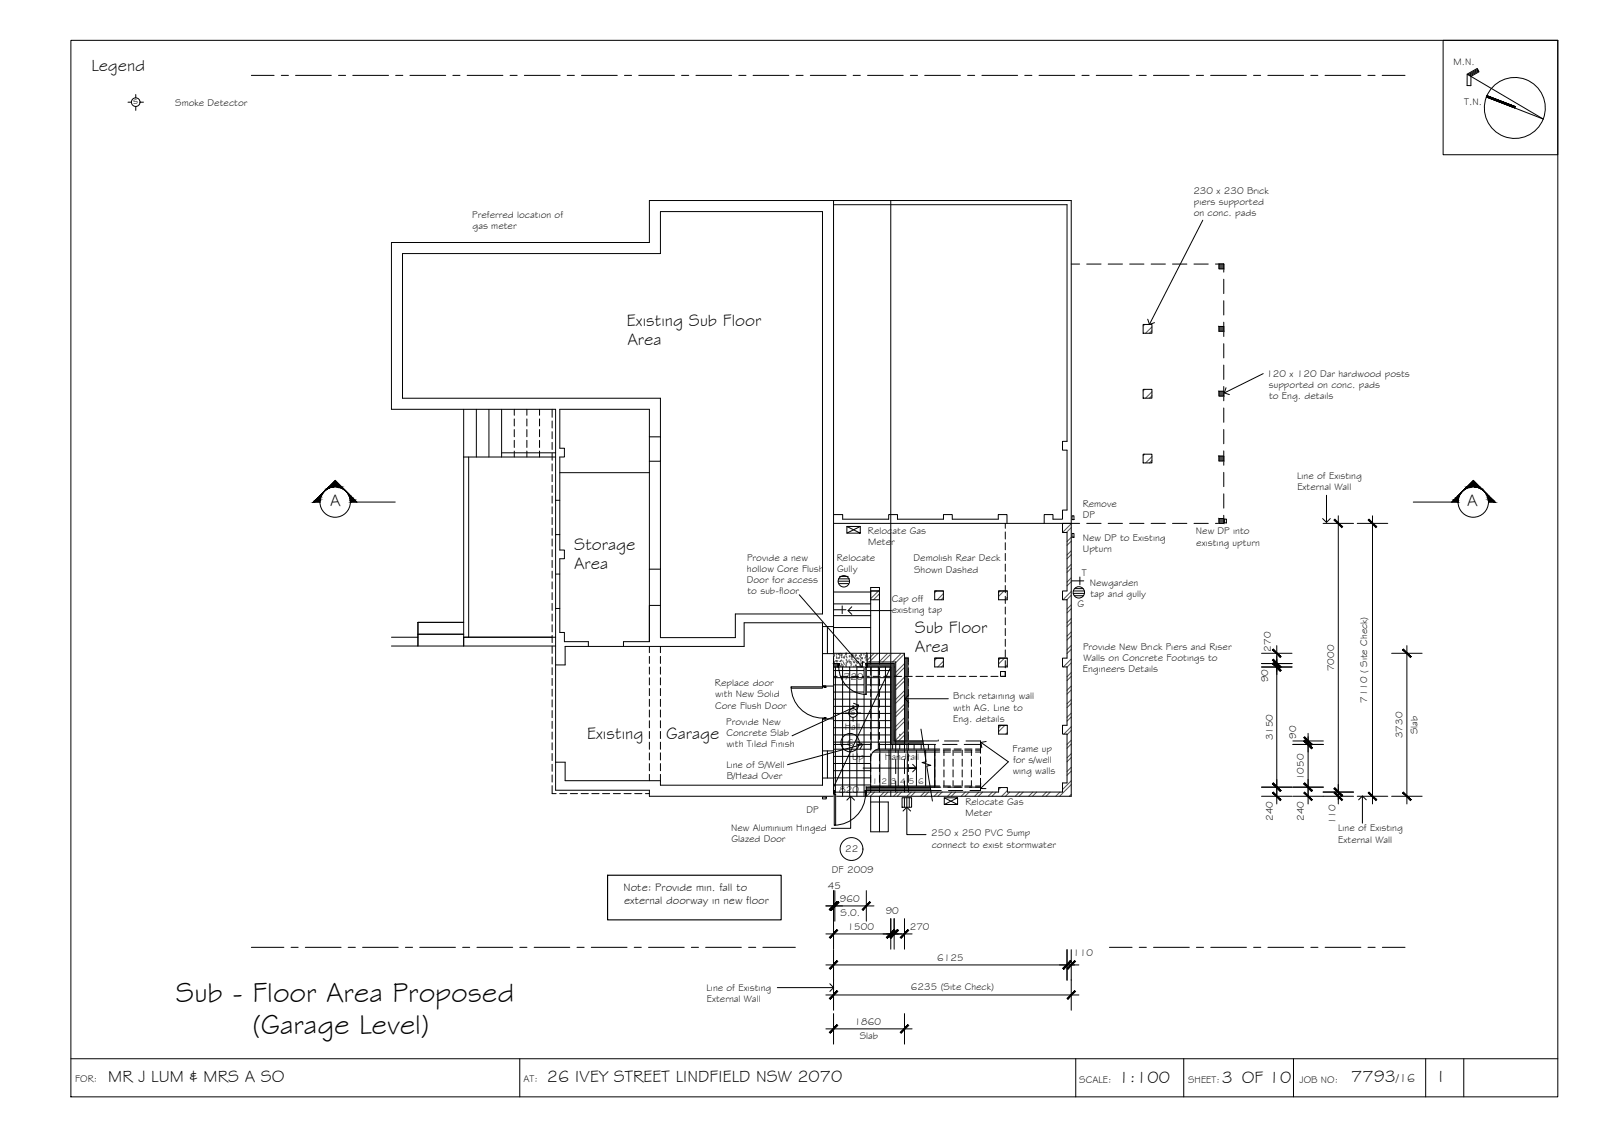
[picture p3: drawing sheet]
<svg xmlns="http://www.w3.org/2000/svg" width="420mm" height="297mm" viewBox="0 0 420 297" stroke-linecap="round" stroke-linejoin="round" font-family="sans-serif">
<!-- layer: HATCH -->
<g fill="#545454" stroke="#545454" stroke-width=".26">
<path d="M233.6 194.3v.9z"/>
<path d="M233.6 174l.9 .9v-.9zM233.6 174l.9 .9h-.9z"/>
<path d="M230.7 174l2.9 .9v-.9zM230.7 174l2.9 .9h-2.9z"/>
<path d="M228.4 174l2.3 .9v-.9zM228.4 174l2.3 .9h-2.3z"/>
<path d="M227.4 174l1 .9v-.9zM227.4 174l1 .9h-1z"/>
<path d="M218.6 174l1.2 .9v-.9zM218.6 174l1.2 .9h-1.2z"/>
<path d="M233.6 174.9l.9 2.4v-2.4zM233.6 174.9l.9 2.4h-.9z"/>
<path d="M233.6 177.3l.9 17v-17zM233.6 177.3l.9 17h-.9z"/>
<path d="M233.6 194.3l8.6 .9-.2-.9zM233.6 194.3l8.6 .9h-8.6z"/>
<path d="M230.7 206.4l13.4 .9-.1-.9zM230.7 206.4l13.4 .9h-13.4z"/>
<path d="M228.4 206.4l2.3 .9v-.9zM228.4 206.4l2.3 .9h-2.3z"/>
<path d="M227.2 206.4l1.2 .9v-.9zM227.2 206.4l1.2 .9h-1.2z"/>
<path d="M319.7 69.2l1.3 1.3v-1.3zM319.7 69.2l1.3 1.3h-1.3z"/>
<path d="M319.7 85.6l1.3 1.2v-1.2zM319.7 85.6l1.3 1.2h-1.3z"/>
<path d="M319.7 119.6l1.3 1.2v-1.2zM319.7 119.6l1.3 1.2h-1.3z"/>
<path d="M319.7 136l1.3 1.2v-1.2zM319.7 136l1.3 1.2h-1.3z"/>
<path d="M319.7 102.6l1.3 1.2v-1.2zM319.7 102.6l1.3 1.2h-1.3z"/>
</g>
<!-- layer: BORDER -->
<g fill="none" stroke="#000" stroke-width=".26">
<path d="M18.6 10.6h390v277h-390zM378.5 10.6h30.1v30h-30.1zM384.8 19.4l2.6-1.4 .5 .8-2.1 1.2v2.5l-1-.1v-3l20 11.8-15-5.8M387.5 18.2l-2.5 1.4M387.7 18.4l-2.4 1.3M387.8 18.6l-2.3 1.3M390 25.1l7.4 2.9M18.6 277.6h390M136.3 277.6v10M282.1 277.6v10M310.5 277.6v10M339.2 277.6v10"/>
<path d="M373.9 277.6v10M383.9 277.6v10"/>
<circle cx="397.3" cy="28.3" r="8"/>
</g>
<!-- layer: EXISTING -->
<g fill="none" stroke="#000" stroke-width=".26">
<path d="M218.6 53.7h61.3v62h-1.2v2.3h1.2v15.7h-1.2v2.4h-2.5v-1.2h-2.3v2.3M218.6 52.6v156.2h-48.3v-1.6h-24.6v-99.9h-43v-43.7h67.6v-11h110.7v84.6h-62.4M233.6 52.6v156.2M105.6 66.5h67.6v-11h42.5v105.5h-22.8v6.2h-19.7v-62.8h-67.6zM121.6 119.8h24.1M121.6 107.3v59.8M122.9 119.8v47.3M124.9 107.3v12.5M128.2 107.3v12.5M131.6 118.7h14.1M131.6 107.3v12.5M134.9 107.3v1.6"/>
<path d="M134.9 109.8v1.9M134.9 112.6v1.9M134.9 115.4v1.9M134.9 118.3v1.5M138.2 107.3v1.6M138.2 109.8v1.9M138.2 112.6v1.9M138.2 115.4v1.9M138.2 118.3v1.5M141.5 107.3v1.6M141.5 109.8v1.9M141.5 112.6v1.9"/>
<path d="M141.5 115.4v1.9M141.5 118.3v1.5M144.8 107.3v2.1M144.8 110.4v1.8M144.8 113.2v1.8M144.8 116v1.8M144.8 118.8v1.9M170.3 114.5h2.9M144.8 121.6v1.9M144.8 124.4v1.9M144.8 127.2v1.9M144.8 130v1.9"/>
<path d="M144.8 132.9v1.8M144.8 135.7v1.8M144.8 138.5v1.8M145.7 131.2h1.1M146.8 123.9h23.5M170.3 120.9h2.9M218.6 134.9h2.4v1.2h12.1v-1.2h2.3v1.2h12v-1.2h2.4v1.2h12v-1.2h2.3v2.3M263.7 137.2v1.3M263.7 139.5v1.8M144.8 141.3v1.9M144.8 144.1v1.9M144.8 146.9v1.9"/>
<path d="M144.8 149.7v1.9M144.8 152.5v1.9M144.8 155.4v1.8M144.8 158.2v1.8M145.7 159.5h1.1M145.7 150.5h1.1M145.7 140.2h1.1M170.3 149.2h2.9M173.2 158.7h-2.9v9.5M218.6 155.2h9.8M218.6 158.3h9.8M263.7 142.3v1.8"/>
<path d="M263.7 145.1v1.9M263.7 147.9v1.9M263.7 150.7v1.9M263.7 153.5v1.9M263.7 156.3v1.9M263.7 159.1v1.9M102.7 169.4h43M102.7 167.1h6.9M109.6 166.3h12M121.6 163.2h-12v6.2M144.8 167.1h-23.2v2.3v-2.3h24.1M144.8 161v1.8"/>
<path d="M144.8 163.8v1.9M144.8 166.6v1.9M144.8 169.4v1.9M144.8 172.2v1.9M144.8 175v1.9M144.8 177.9v1.8M145.7 174.3h2.5v-4.8h47v-6.2h20.5v16.6h2.9M170.3 168.2v-60.9h-23.5v10.2h1.2v2.3h-1.2v24.4h1.2v2.3h-1.2v19.3h1.2v2.4h6.3v1.3M170.3 169.5v1.6M170.3 172.1v1.8M170.3 174.9v1.9M170.3 177.7v1.9"/>
<path d="M170.3 168.2h-6.8v1.3M173.2 169.5v1.6M173.2 172.1v1.8M173.2 174.9v1.9M173.2 177.7v1.9M215.7 171.4h2.9M215.7 164.3h2.9M217 164.3v7.1M218.6 177.3h1M218.6 161.4h9.8M218.6 164.5h9.8M220.5 177.3h1.9"/>
<path d="M223.3 177.3h1.9M226.1 177.3h1.9M228.4 174.2v-20.2h2.3v20.2M228.4 175.1v1.9M228.4 177.9v1.9M228.9 177.3h1.9M230.7 175.1v1.9M230.7 177.9v1.9M231.8 177.3h1.8M234.6 177.3h1.9M237.4 177.3h1.9M240.2 177.3h1.9"/>
<path d="M243 177.3h1.9M245.8 177.3h1.9M248.6 177.3h1.9M251.4 177.3h1.9M254.3 177.3h1.8M257.1 177.3h1.9M259.9 177.3h1.9M262.4 176.1h1.3v1.2h-1.3zM262.7 177.3h1M263.7 162v1.8M263.7 164.8v1.8M263.7 167.6v1.9"/>
<path d="M263.7 170.4v1.9M263.7 173.2v1.9M263.7 176v1.3M144.8 180.7v1.8M144.8 183.5v1.8M144.8 186.3v1.9M144.8 189.1v1.9M144.8 191.9v1.9M144.8 194.7v1.9M144.8 197.5v1.9M145.7 199.8h2.5v4.9h25M170.3 180.5v1.9"/>
<path d="M170.3 183.3v1.9M170.3 186.1v1.9M170.3 188.9v1.9M170.3 191.8v1.8M170.3 194.6v1.8M170.3 197.4v1.9M173.2 180.5v1.9M173.2 183.3v1.9M173.2 186.1v1.9M173.2 188.9v1.9M173.2 191.8v1.8M173.2 194.6v1.8"/>
<path d="M173.2 197.4v1.9M215.7 196.9h2.9M217 196.9v7.1M218.6 188.5h-2.9v17.4h-42.5v-2.9M228.4 180.7v1.9M228.4 183.6v1.8M228.4 186.4v1.8M228.4 189.2v1.9M228.4 192v1.9M228.4 194.8v1.9M228.4 197.6v1.9M230.7 180.7v1.9"/>
<path d="M230.7 183.6v1.8M230.7 186.4v1.8M230.7 189.2v1.9M230.7 192v1.9M230.7 194.8v1.9M230.7 197.6v1.9M144.8 200.4v1.8M144.8 203.2v1.8M144.8 206v2.1h1M146.8 208.1h1.9M149.6 208.1h1.9M152.4 208.1h1.9"/>
<path d="M155.2 208.1h1.9M158 208.1h1.9M160.9 208.1h1.8M163.7 208.1h1.8M166.5 208.1h1.8M169.3 208.1h1M170.3 200.2v1.9M170.3 203v1.7M173.2 200.2v1.9M215.7 204h2.9M228.4 208.8v9.3h4.6v-7.8h-4.6M228.4 200.4v1.9"/>
<path d="M228.4 203.2v1.9M228.4 206.1v1.6M230.7 200.4v1.9M230.7 203.2v1.9M230.7 206.1v1.6M230.7 208.8v9.3"/>
</g>
<!-- layer: TILES -->
<g fill="none" stroke="#000" stroke-width=".26">
<path d="M218.6 175.8h15M218.6 177.7h15M218.6 179.5h15M219.1 174.9v33.9M221 174.9v33.9M222.8 174.9v33.9M224.7 174.9v33.9M226.6 174.9v33.9M228.5 174.9v21.5M230.4 174.9v21.5M232.2 174.9v21.5M218.6 181.4h15"/>
<path d="M218.6 183.3h15M218.6 185.2h15M218.6 187h15M218.6 188.9h15M218.6 190.8h15M218.6 192.7h15M218.6 194.6h15M218.6 196.4h9.8M218.6 198.3h9.8M234.1 195.2v1.2M236 195.2v1.2M237.9 195.2v1.2"/>
<path d="M239.7 195.2v1.2M241.6 195.2v1.2M243.5 195.2v1.2M218.6 200.2h9.8M218.6 202h9.8M218.6 203.9h9.8M218.6 205.8h9.8M218.6 207.7h8.6"/>
</g>
<!-- layer: HATCH -->
<g fill="none" stroke="#545454" stroke-width=".26">
<path d="M300.2 85.1l-.4 .4M302.1 85.7l-1.6 1.7M302.1 86.7l-.6 .7M300.2 119.1l-.4 .4M300.2 102.1l-.4 .4M302.1 119.7l-1.6 1.7M302.1 102.7l-1.6 1.7M302.1 103.7l-.6 .7M281 137.3l-2.3 2.3M281 138.3l-1.3 1.3M302.1 120.7l-.6 .7M230.4 154.9l-2 2.1"/>
<path d="M230.7 155.7l-1.6 1.5M245.6 154.9l-.5 .5M247.4 155.6l-1.6 1.6M247.4 156.6l-.6 .6M262.3 154.9l-.4 .5M263.3 154.9l-1.4 1.5M264.2 156.6l-.6 .6M281 140.9l-1.1 1.1M281 144.4l-1.1 1.1M281 148l-1.1 1.1M281 151.5l-1.1 1.1M281 155.1l-2.2 2.1"/>
<path d="M281 158.6l-1.1 1.1M281 141.9l-1.1 1.1M281 145.4l-1.1 1.1M281 149l-1.1 1.1M281 152.5l-1.1 1.1M281 156.1l-1.2 1.1M281 159.6l-1.1 1.1M218.6 171.9h.1M218.6 173.2v.1M218.9 173.7h.1M218.9 172.1h.1M218.9 171.8h.1"/>
<path d="M219.4 173.5h.1M219.4 173.2l-.2 .1 .1-.1M219.4 172.6h.1M219.4 172.4h.1M219.4 171.8h.1M219.5 173.6h.1M219.5 172.7h.1M219.7 173.4h.1M219.8 171.4l.2-.1zM219.9 172.6h.1M220.1 171.4l-.2 .1zM220.2 172.6h.1"/>
<path d="M220.2 171.7h.1M220.2 172.1h.1M220.4 171.5h.1M220.4 174.7h.1M220.4 173.3l.1 .1h-.2zM220.5 173.5h.1M220.6 171.8l.2-.2v.3zM220.6 174.8h.1M220.6 174.1h.1M220.7 173.3h.1M220.7 172.4h.1M220.7 174.3l.2-.1z"/>
<path d="M220.7 171.6h.1M220.8 172.5h.1M220.8 171.6h.1M220.9 174.7l.2-.2v.3zM221.1 173.5h.1M221.1 172.5h.1M221.3 173.9h.1M221.3 172.4h.2zM221.4 172.4h.1M221.4 174.3h.1M221.6 172.2h.1M221.8 171.5h.1"/>
<path d="M221.9 174.8h.1M221.9 174.5h.1M221.9 171.5l-.1 .2zM221.9 173.9h.1M221.9 173.1h.1M222 172.2h.1M222 171.4h.1M222 174.2h.1M222.1 173.3h.1M222.1 172.5h.1M222.2 173.4l-.1 .2zM222.4 173.5h.1"/>
<path d="M222.7 173.2h.1M222.7 172.2h.1M222.7 173.7h.1M222.8 173.5l.2-.1zM222.8 172.1h.1M222.9 172.2h.1M223 174h.1M223.2 174.6h.1M223.2 173.8h.1M223.3 172.9h.1M223.3 172.2l.2 .1v-.2l-.2 .1M223.3 172.1h.1"/>
<path d="M223.4 174.2h.1M223.4 172.2h.1M223.4 171.6l.2-.1zM223.5 172.6h.1M223.7 173.1h.1M223.7 171.7l-.1 .1zM223.8 173.6h.1M224 174.8h.1M224.1 173.6v.2l-.1-.1zM224.2 173.4h.1M224.3 172.3h.1M224.3 172h.1"/>
<path d="M224.3 171.9h.1M224.3 174.5l.2-.1zM224.5 174.4h.1M224.5 173.6h.1M224.6 172.7h.1M224.6 174.7h.1M224.6 171.9h.1M224.6 173.8h.1M224.8 172.6h.1M224.8 174h.1M224.9 172.6h.2zM225.2 173.6h.1"/>
<path d="M225.2 173.8h.1M225.3 172.8h.1M225.5 174.6h.1M225.5 171.8l-.1 .2zM225.6 172.4h.1M225.7 173.2h.1M225.8 174.3h.1M225.8 174.9h.1M225.8 173.4h.1M225.8 171.6h.1M225.9 172.6h.1M225.9 171.7h.1"/>
<path d="M225.9 173.8l-.1 .1zM225.9 172.8h.1M225.9 171.8h.1M226 172.7l.2-.2v.2zM226.2 172.7h.1M226.2 173.6h.1M226.3 173.7h.1M226.5 173.7l.1-.1zM226.5 173.7h.1M226.6 171.7h.1M226.9 172.6h.1M227 172.4h.1"/>
<path d="M227.1 171.8h.2zM227.1 174.1h.1M227.1 173.2h.1M227.1 174.4h.1M227.2 172.4h.1M227.2 172.9h.1M227.2 171.5h.1M227.3 174.6h.1M227.3 171.4h.1M227.4 172l-.2 .1zM229.2 171.4l-1.8 1.7M230.2 171.4l-2.2 2.2"/>
<path d="M232.7 171.4l-2.2 2.2M233.7 171.4l-2.2 2.2M236.2 171.4l-2.1 2.2M237.2 171.4l-2.3 2.3M237.2 176.5h.1M237.2 176.3h.1M237.2 177.9h.1M237.2 178.9h.1M237.2 179.4h.1M237.2 175.7h.1M237.2 174l-2.3 2.3M237.2 177.5l-2.3 2.3"/>
<path d="M237.2 175l-2.3 2.3M237.2 178.5l-2.3 2.3M237.2 176.9h.1M237.2 177.3h.1M237.2 179.5h.1M237.2 174.5h.1M237.2 175h.1M237.3 177.7h.1M237.3 173.7h.1M237.3 176.6h.1M237.3 178h.1M237.3 178.1h.1"/>
<path d="M237.3 178.5h.1M237.3 175.3h.1M237.3 174.3h.1M237.3 177.2h.1M237.3 178.9h.1M237.3 179.3h.1M237.3 176.8h.1M237.3 178.4h.1M237.3 178.6h.1M237.3 179.6h.1M237.3 180h.1M237.3 173.8h.1"/>
<path d="M237.3 173.1h.1M237.3 175.8h.1M237.3 173.6h.1M237.3 176.5h.1M237.3 179.5h.1M237.4 173.7h.1M237.4 174.7h.1M237.4 176.3h.1M237.4 177.8h.1M237.4 172.8h.1M237.4 173.2h.1M237.4 175.2h.1"/>
<path d="M237.4 177.9h.1M237.4 173h.1M237.4 179.9h.1M237.4 178.8h.1M237.4 173.6h.1M237.4 173.9h.1M237.4 176.8h.1M237.4 178.4h.1M237.4 179.4h.1M237.4 175h.1M237.4 172.9h.1M237.4 175.9h.1"/>
<path d="M237.4 174.3h.1M237.4 172.6h.1M237.4 180h.1M237.4 177.1h.1M237.5 174.7h.1M237.5 175.1h.1M237.5 174.2h.1M237.5 179.1h.1M237.5 175.2h.1M237.5 178.1h.1M237.5 175.5h.1M237.5 175.9h.1"/>
<path d="M237.5 175.8h.1M237.5 177.3h.1M237.5 176.3h.1M237.5 178.9h.1M237.5 174.3h.1M237.5 177.4h.1M237.5 176.7h.1M237.5 177.1h.1M237.5 174.5h.1M237.5 177.5h.1M237.5 177.9h.1M237.5 172.6h.1"/>
<path d="M237.5 173.6h.1M237.5 179.7h.1M237.6 178.3h.1M237.6 174.2h.1M237.6 175.2h.1M237.6 176.8h.1M237.6 173.5h.1M237.6 173.8h.1M237.6 176.7h.1M237.6 178.6h.1M237.6 179h.1M237.6 175.7h.1"/>
<path d="M237.6 177.3h.1M237.6 178.4h.1M237.6 175.5h.1M237.6 179.7h.1M237.6 179.4h.1M237.6 178.9h.1M237.6 180h.1M237.6 177.6h.1M237.6 176h.1M237.6 179.8h.1M237.6 173.1h.1M237.6 172.7h.1"/>
<path d="M237.6 179.6h.1M237.6 172.6h.1M237.6 174.7h.1M237.6 174.8h.1M237.7 173h.1M237.7 173.3h.1M237.7 176.2h.1M237.7 177.8h.1M237.7 176.8h.1M237.7 175.4h.1M237.7 173.8h.1M237.7 174.1h.1"/>
<path d="M237.7 179.4h.1M237.7 178.3h.1M237.7 174.5h.1M237.7 174h.1M237.7 178.9h.1M237.7 174.7h.1M237.7 177.6h.1M237.7 174.9h.1M237.7 175.3h.1M237.7 173.1h.1M237.7 174.2h.1M237.8 175.7h.1"/>
<path d="M237.8 176.1h.1M237.8 174.7h.1M237.8 177.3h.1M237.8 176.9h.1M237.8 179.9h.1M237.8 176.5h.1M237.8 176.2h.1M237.8 177.8h.1M237.8 178.9h.1M237.8 178.1h.1M237.8 174h.1M237.8 179.4h.1"/>
<path d="M237.8 173.2h.1M237.8 177h.1M237.8 177.7h.1M237.8 178h.1M237.8 173.6h.1M237.8 175.3h.1M237.8 173.3h.1M237.8 179.2h.1M237.8 178.4h.1M237.8 175.2h.1M237.8 176.8h.1M237.9 178.8h.1"/>
<path d="M237.9 179.2h.1M237.9 178.3h.1M237.9 179.4h.1M237.9 173.3h.1M237.9 175.5h.1M237.9 178.5h.1M237.9 179.6h.1M237.9 179.9h.1M237.9 174.5h.1M237.9 172.6h.1M237.9 172.8h.1M237.9 173.1h.1"/>
<path d="M237.9 176.6h.1M237.9 175.6h.1M237.9 173.2h.1M237.9 173.6h.1M237.9 174.6h.1M237.9 176.2h.1M237.9 178.6h.1M237.9 174.9h.1M237.9 174h.1M237.9 175.2h.1M237.9 176.7h.1M237.9 177.8h.1"/>
<path d="M238 174.3h.1M238 174.7h.1M238 178.3h.1M238 179.4h.1M238 173.8h.1M238 177.1h.1M238 175.1h.1M238 175.5h.1M238 179.9h.1M238 175.8h.1M238 174.2h.1M238 175.9h.1"/>
<path d="M238 174.1h.1M238 177.8h.1M238 176.3h.1M238 176.7h.1M238 175.7h.1M238 177.3h.1M238 173h.1M238 173.5h.1M238 176.4h.1M238 177.5h.1M238 178.8h.1M238 175h.1"/>
<path d="M238.1 177.9h.1M238.1 176.5h.1M238.1 178.3h.1M238.1 178.7h.1M238.1 173.6h.1M238.1 175.1h.1M238.1 179.1h.1M238.1 172.8h.1M238.1 175.7h.1M238.1 179h.1M238.1 179.4h.1M238.1 174.1h.1"/>
<path d="M238.1 176.7h.1M238.1 179.8h.1M238.1 177.2h.1M238.1 174.3h.1M238.1 175h.1M238.1 178h.1M238.2 178.8h.1M238.2 176.3h.1M238.2 172.6h.1M238.2 173h.1M238.2 178.3h.1M238.2 177.3h.1"/>
<path d="M238.2 173.3h.1M238.2 174.6h.1M238.2 176.2h.1M238.2 173.5h.1M238.2 174.4h.1M238.2 175.5h.1M245.7 172.5l-.6 .6M247.4 174.4l-.5 .5M247.4 173.4l-1.5 1.5M262.4 172.5l-.5 .6M263.4 172.5l-1.5 1.6M264.2 174.3l-.5 .6"/>
<path d="M281 162.2l-1.1 1.1M281 165.7l-1.1 1.1M281 169.2l-1.1 1.1M281 172.8l-2.1 2.1M281 176.3l-1.1 1.1M281 179.9l-1.1 1.1M281 163.1l-1.1 1.1M281 166.7l-1.1 1.1M281 170.2l-1.1 1.1M281 173.8l-1.1 1.1M281 177.3l-1.1 1.1M237.2 184.1h.1"/>
<path d="M237.2 192.2h.1M237.2 192.6h.1M237.2 187.4h.1M237.2 188.9h.1M237.2 186.2h.1M237.2 183.8h.1M237.2 186.8h.1M237.2 181.1l-2.3 2.3M237.2 184.6l-2.3 2.3M237.2 188.2l-2.3 2.3M237.2 191.7l-2.3 2.3M237.2 182.1l-2.3 2.3"/>
<path d="M237.2 185.6l-2.3 2.3M237.2 189.2l-2.3 2.3M237.2 192.7l-1.5 1.6M237.2 184.5h.1M237.2 184.9h.1M237.2 192.9h.1M237.2 180.5h.1M237.2 182.1h.1M237.2 190.5h.1M237.2 188.3h.1M237.2 193.1h.1M237.2 180.9h.1"/>
<path d="M237.2 189.7h.1M237.3 185.3h.1M237.3 185.7h.1M237.3 193.4h.1M237.3 193.7h.1M237.3 181.1h.1M237.3 183.7h.1M237.3 192.1h.1M237.3 181.4h.1M237.3 183.8h.1M237.3 189h.1M237.3 192h.1"/>
<path d="M237.3 186.1h.1M237.3 194.1h.1M237.3 182.6h.1M237.3 184.2h.1M237.3 185.2h.1M237.3 183.4h.1M237.3 190.3h.1M237.3 180.2h.1M237.3 183.1h.1M237.3 186.5h.1M237.3 186.9h.1M237.3 185.8h.1"/>
<path d="M237.3 186.8h.1M237.3 188.4h.1M237.3 185.5h.1M237.3 192.3h.1M237.3 188.3h.1M237.3 191.3h.1M237.3 194.2h.1M237.3 187.3h.1M237.3 187.7h.1M237.3 188.9h.1M237.3 190h.1M237.3 180.6h.1"/>
<path d="M237.3 187.5h.1M237.3 182.4h.1M237.3 185.4h.1M237.3 180.4h.1M237.3 188.1h.1M237.3 181.6h.1M237.3 190.5h.1M237.3 191.6h.1M237.3 193.1h.1M237.3 182.7h.1M237.3 189.5h.1M237.3 194.3h.1"/>
<path d="M237.4 180.8h.1M237.4 181.2h.1M237.4 188.4h.1M237.4 188.8h.1M237.4 184.7h.1M237.4 192.1h.1M237.4 191.6h.1M237.4 182.5h.1M237.4 190.6h.1M237.4 193.5h.1M237.4 181.6h.1M237.4 189.2h.1"/>
<path d="M237.4 186.3h.1M237.4 193.6h.1M237.4 186.7h.1M237.4 181.8h.1M237.4 182h.1M237.4 182.4h.1M237.4 189.6h.1M237.4 190h.1M237.4 187.9h.1M237.4 189.4h.1M237.4 181.9h.1M237.4 189.9h.1"/>
<path d="M237.4 192.8h.1M237.4 182.8h.1M237.4 183.2h.1M237.4 190.4h.1M237.4 190.8h.1M237.4 181h.1M237.4 182.6h.1M237.4 191h.1M237.4 184h.1M237.4 187h.1M237.5 183.6h.1M237.5 191.2h.1"/>
<path d="M237.5 181.5h.1M237.5 183.1h.1M237.5 184.2h.1M237.5 192.6h.1M237.5 194.2h.1M237.5 192.8h.1M237.5 187h.1M237.5 192.9h.1M237.5 184h.1M237.5 184.3h.1M237.5 191.6h.1M237.5 192h.1"/>
<path d="M237.5 185.8h.1M237.5 187.3h.1M237.5 181.1h.1M237.5 186h.1M237.5 183.3h.1M237.5 189.2h.1M237.5 192.2h.1M237.5 184.7h.1M237.5 185.1h.1M237.5 192.4h.1M237.5 186.3h.1M237.5 188.9h.1"/>
<path d="M237.5 188h.1M237.5 180.4h.1M237.5 185.5h.1M237.5 193.1h.1M237.5 180.5h.1M237.5 187.8h.1M237.5 189.4h.1M237.5 190.5h.1M237.5 183.2h.1M237.5 190h.1M237.5 191.5h.1M237.5 185.9h.1"/>
<path d="M237.5 193.5h.1M237.5 193.9h.1M237.5 182.1h.1M237.5 191h.1M237.5 192.1h.1M237.5 193.6h.1M237.5 182.6h.1M237.5 185.6h.1M237.5 188.5h.1M237.6 186.7h.1M237.6 187.1h.1M237.6 185.2h.1"/>
<path d="M237.6 192.6h.1M237.6 194.2h.1M237.6 180.4h.1M237.6 187.3h.1M237.6 185.6h.1M237.6 191.5h.1M237.6 193.7h.1M237.6 187.5h.1M237.6 186.8h.1M237.6 188.4h.1M237.6 182.4h.1M237.6 189.3h.1"/>
<path d="M237.6 181.9h.1M237.6 184.9h.1M237.6 187.8h.1M237.6 190.8h.1M237.6 187.9h.1M237.6 188.2h.1M237.6 181.5h.1M237.6 189.9h.1M237.6 184.5h.1M237.6 191.3h.1M237.6 193.8h.1M237.6 180.2h.1"/>
<path d="M237.6 188.7h.1M237.6 189h.1M237.6 180.5h.1M237.6 183.1h.1M237.6 186.5h.1M237.6 193.4h.1M237.6 182h.1M237.6 190.1h.1M237.6 193h.1M237.6 180.6h.1M237.6 181h.1M237.6 189.4h.1"/>
<path d="M237.6 183.6h.1M237.6 184.7h.1M237.6 193.1h.1M237.6 181.6h.1M237.6 188.5h.1M237.6 181.2h.1M237.6 184.2h.1M237.7 181.4h.1M237.7 189.8h.1M237.7 190.2h.1M237.7 185.2h.1M237.7 186.3h.1"/>
<path d="M237.7 187.8h.1M237.7 183.7h.1M237.7 184.2h.1M237.7 190.1h.1M237.7 192.3h.1M237.7 181.8h.1M237.7 182.2h.1M237.7 190.6h.1M237.7 191h.1M237.7 186.8h.1M237.7 188.4h.1M237.7 189.4h.1"/>
<path d="M237.7 185.7h.1M237.7 183.5h.1M237.7 186.5h.1M237.7 182.6h.1M237.7 183h.1M237.7 191.4h.1M237.7 181h.1M237.7 189.9h.1M237.7 192.5h.1M237.7 180.6h.1M237.7 192.4h.1M237.7 183.3h.1"/>
<path d="M237.7 191.8h.1M237.7 192.2h.1M237.7 191.5h.1M237.7 194.1h.1M237.7 180.9h.1M237.7 188.7h.1M237.7 191.7h.1M237.8 183.7h.1M237.8 184.1h.1M237.8 192.6h.1M237.8 185.7h.1M237.8 193.1h.1"/>
<path d="M237.8 182.9h.1M237.8 189.8h.1M237.8 182.8h.1M237.8 185.8h.1M237.8 184.5h.1M237.8 184.9h.1M237.8 192.9h.1M237.8 193.4h.1M237.8 187.3h.1M237.8 188.9h.1M237.8 185h.1M237.8 191.8h.1"/>
<path d="M237.8 191h.1M237.8 193.9h.1M237.8 185.3h.1M237.8 193.7h.1M237.8 194.1h.1M237.8 180.4h.1M237.8 182h.1M237.8 190.5h.1M237.8 180.1h.1M237.8 187h.1M237.8 185.1h.1M237.8 188h.1"/>
<path d="M237.8 186.1h.1M237.8 181h.1M237.8 182.6h.1M237.8 183.6h.1M237.8 192h.1M237.8 193.6h.1M237.8 182.2h.1M237.8 189h.1M237.8 186.5h.1M237.8 186.9h.1M237.8 185.2h.1M237.8 186.7h.1"/>
<path d="M237.8 184.2h.1M237.8 191.1h.1M237.8 190.3h.1M237.8 193.2h.1M237.9 187.3h.1M237.9 185.7h.1M237.9 188.3h.1M237.9 186.2h.1M237.9 193.1h.1M237.9 181.4h.1M237.9 184.4h.1M237.9 193.3h.1"/>
<path d="M237.9 180h.1M237.9 187.7h.1M237.9 188h.1M237.9 189.9h.1M237.9 187.4h.1M237.9 189.6h.1M237.9 192.5h.1M237.9 180.4h.1M237.9 188.4h.1M237.9 188.8h.1M237.9 181.5h.1M237.9 183.1h.1"/>
<path d="M237.9 190.4h.1M237.9 191.5h.1M237.9 190.3h.1M237.9 183.7h.1M237.9 186.6h.1M237.9 180.8h.1M237.9 181.2h.1M237.9 189.2h.1M237.9 184.6h.1M237.9 192h.1M237.9 193.6h.1M237.9 183.4h.1"/>
<path d="M237.9 181.6h.1M237.9 190h.1M237.9 187.8h.1M237.9 185.5h.1M237.9 192.3h.1M237.9 185.9h.1M237.9 188.9h.1M237.9 191.8h.1M238 182h.1M238 182.4h.1M238 190.4h.1M238 190.8h.1"/>
<path d="M238 180.9h.1M238 189.4h.1M238 180.6h.1M238 187.5h.1M238 180.1h.1M238 183h.1M238 182.7h.1M238 183.1h.1M238 191.2h.1M238 182.5h.1M238 190.9h.1M238 189.5h.1"/>
<path d="M238 186h.1M238 188.2h.1M238 183.5h.1M238 191.6h.1M238 192h.1M238 181.5h.1M238 184.1h.1M238 192.5h.1M238 194.1h.1M238 184.7h.1M238 182.3h.1M238 185.3h.1"/>
<path d="M238 183.9h.1M238 184.3h.1M238 192.4h.1M238 192.7h.1M238 184.6h.1M238 185.7h.1M238 187.3h.1M238 186.7h.1M238 193.6h.1M238 185.1h.1M238 193.1h.1M238 186.2h.1"/>
<path d="M238 187.8h.1M238 188.8h.1M238 181.9h.1M238 190.5h.1M238 193.4h.1M238.1 185.5h.1M238.1 193.5h.1M238.1 193.9h.1M238.1 180.4h.1M238.1 182h.1M238.1 189.3h.1M238.1 190.4h.1"/>
<path d="M238.1 192h.1M238.1 184h.1M238.1 190.8h.1M238.1 181.6h.1M238.1 185.9h.1M238.1 186.3h.1M238.1 183.6h.1M238.1 190.9h.1M238.1 192.5h.1M238.1 193.6h.1M238.1 186h.1M238.1 192.8h.1"/>
<path d="M238.1 184.6h.1M238.1 192.7h.1M238.1 186.7h.1M238.1 187.1h.1M238.1 185.1h.1M238.1 194.1h.1M238.1 181.1h.1M238.1 180.9h.1M238.1 183.9h.1M238.1 186.8h.1M238.1 189.8h.1M238.1 187.4h.1"/>
<path d="M238.1 188.3h.1M238.1 183.2h.1M238.1 188h.1M238.1 186.9h.1M238.2 180.2h.1M238.2 180.6h.1M238.2 187.8h.1M238.2 188.2h.1M238.2 181.5h.1M238.2 189.9h.1M238.2 190h.1M238.2 186.2h.1"/>
<path d="M238.2 189.1h.1M238.2 181h.1M238.2 181.4h.1M238.2 188.6h.1M238.2 189h.1M238.2 180.4h.1M238.2 182h.1M238.2 183h.1M238.2 191.4h.1M238.2 193h.1M238.2 185.2h.1M238.2 192.1h.1"/>
<path d="M238.2 181.8h.1M238.2 189.4h.1M238.2 183.6h.1M238.2 184.6h.1M238.2 187.3h.1M238.2 194.1h.1M238.2 183.2h.1M238.2 191.3h.1M238.2 182.2h.1M238.2 189.8h.1M238.2 185.1h.1M238.2 189.3h.1"/>
<path d="M238.2 185.5h.1M238.2 188.4h.1M262.6 190.2l-.7 .6M263.6 190.2l-1.7 1.6M264.2 192.1l-.4 .4M278.8 190.2l-.1 .1M281 183.4l-1.1 1.1M281 187l-1.1 1.1M281 190.5l-2 2M281 194.1l-1.1 1.1M281 197.6l-1.1 1.1M281 180.9l-1.1 1.1"/>
<path d="M281 184.4l-1.1 1.1M281 188l-1.1 1.1M281 191.5l-1.1 1.1M281 195.1l-1.1 1.1M281 198.6l-1.1 1.1M228.4 207.7l-1.1 1.1M229.3 207.7l-1.1 1.1M231.9 207.7l-1.1 1.1M232.9 207.7l-1.1 1.1M235.4 207.7l-1.1 1.1M236.4 207.7l-1.1 1.1M239 207.7l-1.1 1.1"/>
<path d="M240 207.7l-1.1 1.1M242.5 207.7l-1.1 1.1M243.5 207.7l-1.1 1.1M246.1 207.7l-1.1 1.1M247.1 207.6l-1.1 1.2M249.6 207.7l-1.1 1.1M250.6 207.7l-1.1 1.1M253.2 207.7l-1.1 1.1M254.2 207.7l-1.1 1.1M256.7 207.7l-1.1 1.1M257.7 207.7l-1.1 1.1M260.3 207.7l-1.1 1.1"/>
<path d="M261.3 207.7l-1.1 1.1M262.5 206.5l-.6 .5M264.2 207.3l-1.5 1.5M264.8 207.7l-1.1 1.1M267.4 207.7l-1.1 1.1M268.4 207.7l-1.1 1.1M270.9 207.7l-1.1 1.1M271.9 207.7l-1.1 1.1M274.5 207.7l-1.1 1.1M275.4 207.7l-1.1 1.1M278 207.7l-1.1 1.1M281 201.2l-1.1 1.1"/>
<path d="M281 204.7l-2.3 2.3M281 208.3l-.6 .5M281 202.2l-1.1 1.1M281 205.7l-3.1 3.1"/>
</g>
<!-- layer: SERVICES -->
<g fill="none" stroke="#000" stroke-width=".26">
<path d="M33.6 26.8h.9M35.6 24.8v.9M35.6 27.9v1M36.7 26.8h.9M222.1 138h3.5l-3.5 1.8M225.6 138v1.8h-3.5v-1.8l3.5 1.8M281.2 135.2h.5v1h-.5zM281.2 139.9h.5v1h-.5zM321.2 136.1h.5v1h-.5zM218.6 159.9h3.3M219.8 152.4h3M219.9 151.8h2.9"/>
<path d="M220.1 153h2.5M220.2 151.1h2.2M220.9 158.8v2.1M281 152.3h3.2M281.5 155.6h2.9M281.5 154.9h2.9M281.8 156.2h2.4M281.8 154.3h2.3M283.2 151.3v2M221.7 186.9h.9M223.7 184.9v.9M223.7 188.1v1"/>
<path d="M224.9 186.9h.8M215.7 209h1v.5h-1zM236.6 209.1h2.5v2.5h-2.5zM237.2 209.1v2.5M237.8 209.1v2.5M238.5 209.1v2.5M247.7 209.2h3.4l-3.4 1.7M251.1 209.2v1.7h-3.4v-1.7l3.4 1.7"/>
<circle cx="35.6" cy="26.8" r="1.13"/>
<circle cx="221.3" cy="152.4" r="1.49"/>
<circle cx="283" cy="155.3" r="1.49"/>
<circle cx="223.7" cy="186.9" r="1.13"/>
</g>
<!-- layer: NEWWORK -->
<g fill="none" stroke="#000" stroke-width=".26">
<path d="M281 69.2h2.2M285 69.2h3.8M290.6 69.2h3.8M296.3 69.2h3.7M301.9 69.2h3.8M307.5 69.2h3.8M313.1 69.2h3.8M318.8 69.2h2.2v2.1M319.7 69.2h1.3v1.3h-1.3zM321 73.2v3.8M321 78.8v3.8M299.8 85.1h2.3v2.3h-2.3z"/>
<path d="M321 84.5v3.7M321 90.1v3.7M321 95.7v3.8M321 85.6h-1.3v1.2h1.3M299.8 102.1h2.3v2.3h-2.3zM299.8 119.1h2.3v2.3h-2.3zM319.7 102.6h1.3v1.2h-1.3zM319.7 119.6h1.3v1.2h-1.3zM321 101.3v3.8M321 107v3.7M321 112.6v3.7M321 118.2v3.8"/>
<path d="M281 137.2v71.6h-62.4v-2.4M283.2 137.2h-4.5v2.4h1.2v15.3h-1.2v2.3h1.2v15.3h-1.2v2.4h1.2v15.3h-1.2v2.3h1.2v12.8h-1.2v2.4h-14.5v-1.2h-2.3v1.2h-34.7M285 137.2h3.8M290.6 137.2h3.8M296.3 137.2h3.7M301.9 137.2h3.8M307.5 137.2h3.8M313.1 137.2h3.8M319.7 136h1.3v1.2h-1.3zM321 135.1v2.1h-2.2M321 123.8v3.8M321 129.5v3.7"/>
<path d="M228.4 154.9h2.3v2.3h-2.3zM228.4 154.9h2.3M245.1 154.9h2.3v2.3h-2.3zM245.1 154.9h2.3M261.9 154.9h2.3v2.3h-2.3zM261.9 154.9h2.3M215.7 179.9h.9M218.6 172.6v2.3h15v20.3M218.6 171.3h18.6v25.9M218.6 174h1.2v.9M227.1 174h7.4v20.3h11.4M227.4 171.3v3.6v-.9"/>
<path d="M227.4 173.6h7.5v23.6M245.1 172.5h2.3v2.4h-2.3zM245.1 172.5h2.3M261.9 172.5h2.3v2.4h-2.3zM261.9 172.5h2.3M215.7 188.5h.9M218.6 195.2h4.3M224.8 195.2h3.7M230.4 195.2h15M234.9 199.1v3.7M236 192.8h.1M237.2 199.1v3.7"/>
<path d="M245.2 195.2v11.2M246.1 194.3h.1M247.3 195.2h3.7M247.7 194.3h3.8M253.4 194.3h3.8v.9h-4.3M261.9 190.2h2.3v2.3h-2.3zM261.9 190.2h2.3M227.2 207.3h19.7M234.9 204.7v3M237.2 204.7v3M246.7 206.4h-19.5v2.4M248.6 206.4h3.8"/>
<path d="M248.8 207.3h3.7M254.2 206.4h2.8M257.2 206.4v.9h-2.8"/>
</g>
<!-- layer: STAIRS -->
<g fill="none" stroke="#000" stroke-width=".26">
<path d="M228.4 198.8v7.6h18.1M229 197.2h17.5M229.6 196.7h16.9M230.8 196.4a2.4 2.4 0 0 0-2.4 2.4M230.8 196.4h15.7M230.8 196.7v9.4M233.2 196.7v9.4M235.6 196.7v9.4M238 196.7v9.4M240.4 196.7v9.4M242.8 196.7v9.4M245.2 196.7v9.4"/>
<path d="M247.4 196.4h1.9M247.4 196.7h1.9M247.4 197.2h1.9M247.6 196.7v1.4M247.6 199v1.9M250 196.7v1.4M250 199v1.9M250.2 196.4h1.9M250.2 196.7h1.9M250.2 197.2h1.9M252.4 196.7v1.4M252.4 199v1.9"/>
<path d="M253 196.4h1.9M253 196.7h1.9M253 197.2h1.9M254.8 196.7v1.4M254.8 199v1.9M255.8 196.4h1.4M255.8 196.7h1.4M255.8 197.2h1.4M257.2 195.2v2.3M257.2 198.4v1.9M226.4 201.4h14h-2M228.4 206.1h18.1"/>
<path d="M239.4 200.4l1 1-1 1M247.4 206.1h1.9M247.4 206.4h1.9M247.6 201.8v1.9M247.6 204.7v1.4M250 201.8v1.9M250 204.7v1.4M250.2 206.1h1.9M250.2 206.4h1.9M252.4 201.8v1.9M252.4 204.7v1.4M253 206.1h1.9"/>
<path d="M253 206.4h1.9M254.8 201.8v1.9M254.8 204.7v1.4M255.8 206.1h1.4M257.2 201.2v1.9M257.2 204v2.4h-1.4"/>
</g>
<!-- layer: MASK -->
<g fill="#fff" stroke="#fff" stroke-width=".26">
<path d="M226.9 174.9h.3l-.3 7.2zM227.2 174.9l-.3 7.2h.3z"/>
<path d="M207.5 180.4h8.2v-.3zM207.5 180.1h8.2l-8.2 .3z"/>
<path d="M218.8 208.1l.4 8.3v-8.3zM218.8 208.1l.4 8.3h-.4z"/>
</g>
<path d="M226.9 174.9h.3v7.2h-.3zM207.5 180.1h8.2v.3h-8.2zM218.8 208.1h.4v8.3h-.4z" fill="none" stroke="#fff" stroke-width=".26"/>
<!-- layer: DOORS -->
<path d="M215.7 179.9h.9v.3l-.9-.1zM219.8 174h.4l-.2 .9h-.2zM226.9 174.9h.3v7.2h-.3zM227.1 174h.3v.9h-.2zM207.5 180.1h8.2v.3h-8.2zM215.7 188.3l.9-.2v.4h-.9zM218.6 207.3h.4l-.2 .8h-.2zM218.8 208.1h.4v8.3h-.4zM226.9 207.3h.3v.8h-.2z" fill="none" stroke="#000" stroke-width=".26"/>
<!-- layer: 0.13 -->
<g fill="none" stroke="#000" stroke-width=".26">
<path d="M220 174.9a7.2 7.2 0 0 0 7.2 7.2M233.6 174.9l-15 31.5M237.2 172.6h1v1.6M238.2 175.1v1.9M238.2 177.9v1.9M207.5 180.1a8.2 8.2 0 0 0 8.2 8.1M238.2 180.7v1.9M238.2 183.6v1.8M238.2 186.4v1.8M238.2 189.2v1.9M238.2 192v1.9M238.2 194.8v1.9"/>
<path d="M238.2 197.6v1.9M241.5 191.1l1.4 8.6-1.1 .2 2.3 .8-1 .1 1.4 9.2M227 208.1a8.2 8.2 0 0 1-8.2 8.2M238.2 200.4v1.9M238.2 203.2v1.9M238.2 206.1v1.6"/>
</g>
<!-- layer: DIMENSION -->
<g fill="none" stroke="#000" stroke-width=".26">
<path d="M347 137.2h8M351 135.2v75.6M356 137.2h8M360 135.2v75.6M330.9 174.9h8M330.9 174h8M330.9 171.3h8M334.9 169.3v41.5M365 171.3h8M369 169.3v41.5M339.1 195.2h8M339.1 194.3h8"/>
<path d="M343.1 192.3v18.5M330.9 208.8h8M330.9 206.4h8M339.1 208.8h15.9M339.1 206.4h8M347 207.7h8M356 208.8h8M365 208.8h8M216.6 237.5h12.6M218.6 233.5v15.3M219 233.5v8M227.2 233.5v8"/>
<path d="M216.6 244.8h22.6M216.6 253h66.4M218.6 249v15.9M233.6 240.8v8M234.5 240.8v8M237.2 240.8v8M279.9 249v8M281 249v15.9M216.6 260.9h66.4M216.6 269.7h22.6M218.6 265.7v8M237.2 265.7v8"/>
</g>
<!-- layer: 0 -->
<g fill="#000" stroke="#000" stroke-width=".26">
<path d="M349.9 136.3l2 2 .2-.2zM349.9 136.3l.2-.2 2 2z"/>
<path d="M358.8 136.3l2.1 2 .2-.2zM358.8 136.3l.3-.2 2 2z"/>
<path d="M334 172.9l-.2 .2 2.2 1.8zM333.8 173.1l2.2 1.8-.2 .2z"/>
<path d="M334 172.9l-.2 .2 2.2 1.8zM333.8 173.1l2.2 1.8-.2 .2z"/>
<path d="M333.8 174l2 2 .2-.2zM334 173.8l2 2-2.2-1.8z"/>
<path d="M333.8 174l2 2 .2-.2zM334 173.8l2 2-2.2-1.8z"/>
<path d="M333.8 170.4l2 2 .2-.2zM334 170.2l2 2-2.2-1.8z"/>
<path d="M367.9 170.4l2 2 .2-.2zM367.9 170.4l.2-.2 2 2z"/>
<path d="M342.2 193.2l-.2 .2 2.2 1.8zM342 193.4l2.2 1.8-.2 .2z"/>
<path d="M342 194.3l2 2 .2-.2zM342 194.3l.2-.2 2 2z"/>
<path d="M342 194.3l2 2 .2-.2zM342 194.3l.2-.2 2 2z"/>
<path d="M334 205.3l-.2 .2 2.2 1.8zM333.8 205.5l2.2 1.8-.2 .2z"/>
<path d="M334 207.7l-.2 .2 2.2 1.8zM333.8 207.9l2.2 1.8-.2 .2z"/>
<path d="M333.8 205.5l2 2 .2-.2zM333.8 205.5l.2-.2 2 2z"/>
<path d="M342.2 207.7l-.2 .2 2.2 1.8zM342 207.9l2.2 1.8-.2 .2z"/>
<path d="M342.2 205.3l-.2 .2 2.2 1.8zM342 205.5l2.2 1.8-.2 .2z"/>
<path d="M342 205.5l2 2 .2-.2zM342 205.5l.2-.2 2 2z"/>
<path d="M350.1 206.6l-.2 .2 2.2 1.8zM349.9 206.8l2.2 1.8-.2 .2z"/>
<path d="M350.1 206.6l-.2 .2 2.2 1.8zM349.9 206.8l2.2 1.8-.2 .2z"/>
<path d="M349.9 207.9l2 2 .2-.2zM349.9 207.9l.2-.2 2 2z"/>
<path d="M359.1 207.7l-.3 .2 2.3 1.8zM358.8 207.9l2.3 1.8-.2 .2z"/>
<path d="M368.1 207.7l-.2 .2 2.2 1.8zM367.9 207.9l2.2 1.8-.2 .2z"/>
<path d="M219.5 236.4l-2 2 .2 .2zM219.5 236.4l.2 .2-2 2z"/>
<path d="M219.5 236.4l-1.8 2.2 2-2zM219.5 236.4l-1.8 2.2-.2-.2z"/>
<path d="M219.9 236.4l-1.8 2.2 2-2zM219.9 236.4l-1.8 2.2-.2-.2z"/>
<path d="M228.1 236.4l-2 2 .2 .2zM228.1 236.4l.2 .2-2 2z"/>
<path d="M219.5 259.7l-1.8 2.3 2-2.1zM219.5 259.7l-1.8 2.3-.2-.3z"/>
<path d="M219.5 243.7l-1.8 2.2 2-2zM219.5 243.7l-1.8 2.2-.2-.2z"/>
<path d="M219.5 251.9l-1.8 2.2 2-2zM219.5 251.9l-1.8 2.2-.2-.2z"/>
<path d="M232.5 245.7l.2 .2 1.8-2.2zM234.5 243.7l.2 .2-2 2z"/>
<path d="M232.5 245.7l.2 .2 1.8-2.2zM234.5 243.7l.2 .2-2 2z"/>
<path d="M235.4 243.7l-1.8 2.2 2-2zM235.4 243.7l-1.8 2.2-.2-.2z"/>
<path d="M235.4 243.7l-1.8 2.2 2-2zM235.4 243.7l-1.8 2.2-.2-.2z"/>
<path d="M236.1 245.7l.2 .2 1.8-2.2zM238.1 243.7l.2 .2-2 2z"/>
<path d="M278.8 253.9l.2 .2 1.8-2.2zM280.8 251.9l.2 .2-2 2z"/>
<path d="M278.8 253.9l.2 .2 1.8-2.2zM280.8 251.9l.2 .2-2 2z"/>
<path d="M281.9 251.9l-1.8 2.2 2-2zM279.9 253.9l2-2-1.8 2.2z"/>
<path d="M219.5 268.6l-1.8 2.2 2-1.9zM219.5 268.6l-1.8 2.2-.2-.2z"/>
<path d="M236.1 270.6l.2 .2 1.8-2.2zM238.1 268.6l.2 .3-2 1.9z"/>
<path d="M279.9 261.7l.2 .3 1.8-2.3zM281.9 259.7l.2 .2-2 2.1z"/>
</g>
<!-- layer: BOUNDARY -->
<g fill="none" stroke="#000" stroke-width=".26">
<path d="M65.9 19.8h6M73.8 19.8h1.9M77.5 19.8h9.4M88.8 19.8h1.8M92.5 19.8h9.4M103.8 19.8h1.8M107.5 19.8h9.4M118.8 19.8h1.8M122.5 19.8h9.4M133.8 19.8h1.8M137.5 19.8h9.4M148.8 19.8h1.9"/>
<path d="M152.5 19.8h9.4M163.8 19.8h1.8M167.5 19.8h9.4M178.8 19.8h1.8M182.5 19.8h9.4M193.8 19.8h1.9M197.5 19.8h9.4M208.8 19.8h1.8M212.5 19.8h9.4M223.8 19.8h1.8M227.5 19.8h9.4M238.8 19.8h1.9"/>
<path d="M242.5 19.8h9.4M253.8 19.8h1.8M257.5 19.8h9.4M268.8 19.8h1.8M272.5 19.8h9.4M283.8 19.8h1.9M287.5 19.8h9.4M298.8 19.8h1.8M302.5 19.8h9.4M313.8 19.8h1.8M317.5 19.8h9.4M328.8 19.8h1.8"/>
<path d="M332.5 19.8h9.4M343.8 19.8h1.8M347.5 19.8h9.4M358.8 19.8h1.8M362.5 19.8h6M65.9 248.4h8.6M76.3 248.4h1.9M80.1 248.4h9.4M91.3 248.4h1.9M95.1 248.4h9.3M106.3 248.4h1.9M110.1 248.4h9.4"/>
<path d="M121.3 248.4h1.9M125.1 248.4h9.4M136.3 248.4h1.9M140.1 248.4h9.3M151.3 248.4h1.9M155.1 248.4h9.4M166.3 248.4h1.9M170.1 248.4h9.4M181.3 248.4h1.9M185.1 248.4h9.3M196.3 248.4h1.9M200.1 248.4h8.5"/>
<path d="M291 248.4h5.9M298.8 248.4h1.9M302.5 248.4h9.4M313.8 248.4h1.9M317.5 248.4h9.4M328.8 248.4h1.9M332.5 248.4h9.4M343.8 248.4h1.9M347.5 248.4h9.4M358.8 248.4h1.9M362.5 248.4h6"/>
</g>
<!-- layer: 0 -->
<g fill="none" stroke="#000" stroke-width=".26">
<path d="M315.5 57.7l-14 27.3M301 83.7l.5 1.3 1.3-.4M331.3 98l-10.2 5M321.5 101.7l-.4 1.3 1.3 .5M346.9 135.9l1 1.1 1-1.1M347.9 129.9v7.1M209.6 155.9l16.6 19M223.4 159.1l-1 1 1 1M222.4 160.1h11.4M226.2 173.5v1.4l-1.5-.1M223.9 184.4l1.3 .5-.5 1.3M225 194.5l1.3 .7-.7 1.2"/>
<path d="M225.2 184.9l-17.5 8M226.3 195.2l-19.8 5.3M237.3 183.2h11.4M238.3 182.2l-1 1 1 1M257.3 194.6l7.2 5.1-7.3 7M258.6 194.4l-1.3 .2 .2 1.4M222.1 209.8l1-1 1 1M223.1 208.8v8.4h-5M236.8 212.6l1-1 1 1M237.8 211.6v7.2h5.1M257.2 205.3v1.4h1.4M356.3 209.7l1-1 1 1"/>
<path d="M357.3 208.7v7.1M203.9 258.9h14.7M217.6 257.9l1 1-1 1"/>
</g>
<!-- layer: SECTION POINT -->
<g fill="#000" stroke="#000" stroke-width=".26">
<path d="M84.7 129.2l.4-.4zM85.5 128.4l.5-.3zM87.9 126l1.7 1.6h-3.4zM90.3 128.4l.4 .4zM90.7 128.8l.4 .4zM383.6 128.8l-.4 .4zM383.9 128.4l-.3 .4zM386.4 126l1.7 1.6h-3.4zM388.3 128.1l.6 .3zM389.2 128.8l.4 .4z"/>
<path d="M82.8 131.1h1.2l-1.7 .5zM82.3 131.6h1.6l.1-.5z"/>
<path d="M82.8 131.1l.5-.5h.8zM82.8 131.1h1.2l.1-.5z"/>
<path d="M83.8 130.1h.4l-.9 .5zM83.3 130.6h.8l.1-.5z"/>
<path d="M83.8 130.1l.6-.5zM83.8 130.1h.4l.2-.5z"/>
<path d="M84.7 129.2l-.4 .4zM84.3 129.6l.4-.4z"/>
<path d="M85.5 128.4l.5-.3zM85.1 128.8l.4-.4z"/>
<path d="M86 127.9h.5l-.7 .2zM85.8 128.1l.7-.2z"/>
<path d="M86 127.9l1.1-.2zM86 127.9l1.1-.2z"/>
<path d="M86.2 127.6h1.4zM86.2 127.7l1.4-.1z"/>
<path d="M88.2 127.6h1.4zM88.8 127.7h.9z"/>
<path d="M88.8 127.7h.9l-.4 .2zM89.3 127.9h.5l-.1-.2z"/>
<path d="M89.3 127.9h.5v.2zM89.8 127.9v.2h.3z"/>
<path d="M89.8 128.1l.5 .3zM90.1 128.1l.3 .3z"/>
<path d="M91.1 129.2l.3 .4zM91.1 129.2l.3 .4h.2z"/>
<path d="M91.4 129.6h.2v.5zM91.6 129.6v.5h.4z"/>
<path d="M91.6 130.1h.4l-.2 .5zM92 130.1l-.2 .5h.7z"/>
<path d="M91.8 130.6h.7l-.6 .5zM91.9 131.1h1.2l-.6-.5z"/>
<path d="M91.9 131.1h1.2l-1.2 .5zM91.9 131.6h1.7l-.5-.5z"/>
<path d="M381.3 131.1l1.1 .5v-.5zM381.3 131.1l1.1 .5h-1.6z"/>
<path d="M381.8 130.6l.6 .5 .1-.5zM381.3 131.1l.5-.5 .6 .5z"/>
<path d="M382.3 130.1l.2 .5 .2-.5zM382.3 130.1l.2 .5h-.7z"/>
<path d="M382.7 129.6v.5l.2-.5zM382.3 130.1l.4-.5v.5z"/>
<path d="M383.2 129.2l-.3 .4zM383.2 129.2l-.3 .4h-.2z"/>
<path d="M384.3 128.1l-.3 .3 .5-.3zM383.9 128.4l.4-.3z"/>
<path d="M384.5 127.9v.2l.5-.2zM384.5 127.9v.2h-.2z"/>
<path d="M384.6 127.7l.4 .2 .6-.2zM384.5 127.9l.1-.2 .4 .2z"/>
<path d="M384.7 127.6h1.4zM384.7 127.6l.9 .1z"/>
<path d="M386.7 127.6l1.5 .1zM386.7 127.6l1.5 .1z"/>
<path d="M387.3 127.7l1 .2zM387.3 127.7l1 .2z"/>
<path d="M387.8 127.9l.7 .2-.2-.2zM387.8 127.9l.7 .2z"/>
<path d="M388.3 128.1l.6 .3zM388.8 128.4l.4 .4z"/>
<path d="M389.6 129.2l.5 .4zM389.6 129.2l.5 .4z"/>
<path d="M389.9 129.6l.6 .5zM389.9 129.6l.6 .5h-.4z"/>
<path d="M390.1 130.1l.9 .5-.5-.5zM390.1 130.1l.9 .5h-.7z"/>
<path d="M390.3 130.6l1.2 .5-.5-.5zM390.3 130.6l1.2 .5h-1.1z"/>
<path d="M390.4 131.1l1.7 .5-.6-.5zM390.4 131.1l1.7 .5h-1.7z"/>
</g>
<g fill="none" stroke="#000" stroke-width=".26">
<path d="M83.9 131.6h-1.6l5.6-5.6 5.7 5.6M91.9 131.6h11.8M370.7 131.6h11.7M380.8 131.6l5.6-5.6 5.7 5.6h-1.7"/>
<circle cx="87.9" cy="131.6" r="4"/>
<circle cx="386.4" cy="131.6" r="4"/>
</g>
<!-- layer: BORDER -->
<g fill="#000" stroke="#000" stroke-width=".26">
<path d="M389.8 25.4l7.5 2.9zM390 25.1l7.3 3.2-7.5-2.9z"/>
<path d="M390 25.1l7.3 3.2 .1-.3zM390 25.1l7.4 2.9z"/>
</g>
<!-- layer: TEXT -->
<circle cx="223" cy="194.7" r="2.4" fill="none" stroke="#000" stroke-width=".26"/>
<!-- layer: WINDOWS -->
<circle cx="223.3" cy="222.6" r="3" fill="none" stroke="#000" stroke-width=".26"/>
<!-- layer: TEXT -->
<path d="M159.3 229.5h45.6v11.7h-45.6z" fill="none" stroke="#000" stroke-width=".3"/>
<g font-size="7.5">
<text x="46.1" y="262.7">Sub - Floor Area Proposed</text>
<text x="66.2" y="271.1">(Garage Level)</text>
</g>
<g font-size="4.5">
<text x="24" y="18.6">Legend</text>
<text x="164.4" y="85.4">Existing Sub Floor</text>
<text x="164.6" y="90.4">Area</text>
<text x="86.6" y="132.7">A</text>
<text x="384.8" y="132.7">A</text>
<text x="150.6" y="144.1">Storage</text>
<text x="150.6" y="149.1">Area</text>
<text x="240" y="166">Sub Floor</text>
<text x="240" y="171">Area</text>
<text x="154" y="193.7">Existing</text>
<text x="174.7" y="193.7">Garage</text>
<text x="28.4" y="283.6">MR J LUM &amp; MRS A SO</text>
<text x="143.4" y="283.6">26 IVEY STREET LINDFIELD NSW 2070</text>
<text x="293.3" y="283.9">1:100</text>
<text x="320.5" y="283.8">3 OF 10</text>
<text x="354.4" y="283.8">7793</text>
<text x="377.3" y="283.7">I</text>
</g>
<text font-size="3.2" x="366.2" y="283.8">/16</text>
<g font-size="3">
<text x="163.5" y="233.7">Note: Provide min. fall to</text>
<text x="163.7" y="237.1">external doorway in new floor</text>
</g>
<g font-size="2.6">
<text x="381.2" y="17.1">M.N.</text>
<text x="34.9" y="27.3">s</text>
<text x="46" y="27.7">Smoke Detector</text>
<text x="384" y="27.4">T.N.</text>
<text x="313" y="50.8">230 x 230 Brick</text>
<text x="313.1" y="53.7">piers supported</text>
<text x="123.9" y="57.2">Preferred location of</text>
<text x="313.1" y="56.6">on conc. pads</text>
<text x="123.9" y="60.1">gas meter</text>
<text x="332.1" y="98.9">120 x 120 Dar hardwood posts</text>
<text x="332.8" y="101.8">supported on conc. pads</text>
<text x="332.8" y="104.7">to Eng. details</text>
<text x="340.2" y="125.5">Line of Existing</text>
<text x="340.3" y="128.4">External Wall</text>
<text x="284" y="133">Remove</text>
<text x="284" y="135.9">DP</text>
<text x="227.6" y="140">Relocate Gas</text>
<text x="227.7" y="142.9">Meter</text>
<text x="284" y="141.7">New DP to Existing</text>
<text x="313.7" y="140.1">New DP into</text>
<text x="313.8" y="143">existing upturn</text>
<text x="195.9" y="150">hollow Core Flush</text>
<text x="195.9" y="147">Provide a new</text>
<text x="219.5" y="147">Relocate</text>
<text x="219.6" y="149.9">Gully</text>
<text x="239.6" y="147.2">Demolish Rear Deck</text>
<text x="284" y="144.7">Upturn</text>
<text x="195.9" y="152.9">Door for access</text>
<text x="196" y="155.8">to sub-floor</text>
<text x="239.7" y="150.1">Shown Dashed</text>
<text x="283.7" y="151.1">T</text>
<text x="285.8" y="153.6">Newgarden</text>
<text x="233.9" y="157.8">Cap off</text>
<text x="233.9" y="160.7">existing tap</text>
<text x="282.6" y="159.2">G</text>
<text x="286" y="156.5">tap and gully</text>
<text x="284" y="170.3">Provide New Brick Piers and Riser</text>
<text x="284.1" y="173.3">Walls on Concrete Footings to</text>
<text x="333.3" y="170.8" transform="rotate(-90 333.3 170.8)">270</text>
<text x="187.5" y="179.9">Replace door</text>
<text x="221.3" y="178.3">720</text>
<text x="284" y="176.2">Engineers Details</text>
<text x="332.6" y="178.9" transform="rotate(-90 332.6 178.9)">90</text>
<text x="349.9" y="176" transform="rotate(-90 349.9 176)">7000</text>
<text x="187.6" y="182.9">with New Solid</text>
<text x="187.6" y="185.8">Core Flush Door</text>
<text x="250" y="183.4">Brick retaining wall</text>
<text x="358.6" y="184.3" transform="rotate(-90 358.6 184.3)">7110 ( Site Check)</text>
<text x="190.5" y="190.1">Provide New</text>
<text x="221.6" y="191.3">Hall</text>
<text x="223.1" y="187.5">s</text>
<text x="250" y="189.2">Eng. details</text>
<text x="250" y="186.3">with AG. Line to</text>
<text x="190.5" y="195.9">with Tiled Finish</text>
<text x="190.5" y="193">Concrete Slab</text>
<text x="222.2" y="195.5">6</text>
<text x="265.5" y="197.1">Frame up</text>
<text x="333.8" y="194.1" transform="rotate(-90 333.8 194.1)">3150</text>
<text x="340" y="193.8" transform="rotate(-90 340 193.8)">90</text>
<text x="367.9" y="193.5" transform="rotate(-90 367.9 193.5)">3730</text>
<text x="371.8" y="192.5" transform="rotate(-90 371.8 192.5)">Slab</text>
<text x="190.5" y="201.2">Line of S/Well</text>
<text x="223.5" y="199.3">Up</text>
<text x="232.1" y="199.4">Handrail</text>
<text x="265.6" y="203">wing walls</text>
<text x="265.7" y="200">for s/well</text>
<text x="190.6" y="204.1">B/Head Over</text>
<text x="220.1" y="207.9">820</text>
<text x="342" y="204.6" transform="rotate(-90 342 204.6)">1050</text>
<text x="211.5" y="213.1">DP</text>
<text x="253.2" y="211.1">Relocate Gas</text>
<text x="253.2" y="214">Meter</text>
<text x="333.8" y="215.2" transform="rotate(-90 333.8 215.2)">240</text>
<text x="342" y="215.2" transform="rotate(-90 342 215.2)">240</text>
<text x="191.7" y="217.8">New Aluminium Hinged</text>
<text x="191.8" y="220.7">Glazed Door</text>
<text x="244.2" y="219.3">250 x 250 PVC Sump</text>
<text x="350.3" y="216.1" transform="rotate(-90 350.3 216.1)">110</text>
<text x="351" y="218">Line of Existing</text>
<text x="351" y="220.9">External Wall</text>
<text x="221.6" y="223.4">22</text>
<text x="244.4" y="222.2">connect to exist stormwater</text>
<text x="217.1" y="233.1">45</text>
<text x="218.2" y="228.9">DF 2009</text>
<text x="220.3" y="236.4">960</text>
<text x="232.3" y="239.7">90</text>
<text x="220.4" y="240.3">S.0.</text>
<text x="222.3" y="243.8">1500</text>
<text x="238.6" y="243.7">270</text>
<text x="245.8" y="251.9">6125</text>
<text x="281.5" y="250.7">110</text>
<text x="185.3" y="259.7">Line of Existing</text>
<text x="185.4" y="262.7">External Wall</text>
<text x="238.9" y="259.5">6235 (Site Check)</text>
<text x="224.1" y="268.7">1860</text>
<text x="225.5" y="272.5">Slab</text>
<text x="19.7" y="283.8">FOR:</text>
<text x="137.3" y="283.6">AT:</text>
<text x="283" y="283.9">SCALE:</text>
<text x="311.6" y="283.9">SHEET:</text>
<text x="340.8" y="283.9">JOB NO:</text>
</g>
<g font-size="2.2">
<text x="228.7" y="205.5">1</text>
<text x="231.2" y="205.5">2</text>
<text x="233.6" y="205.5">3</text>
<text x="236.1" y="205.5">4</text>
<text x="238.4" y="205.5">5</text>
<text x="240.8" y="205.5">6</text>
</g>
</svg>
